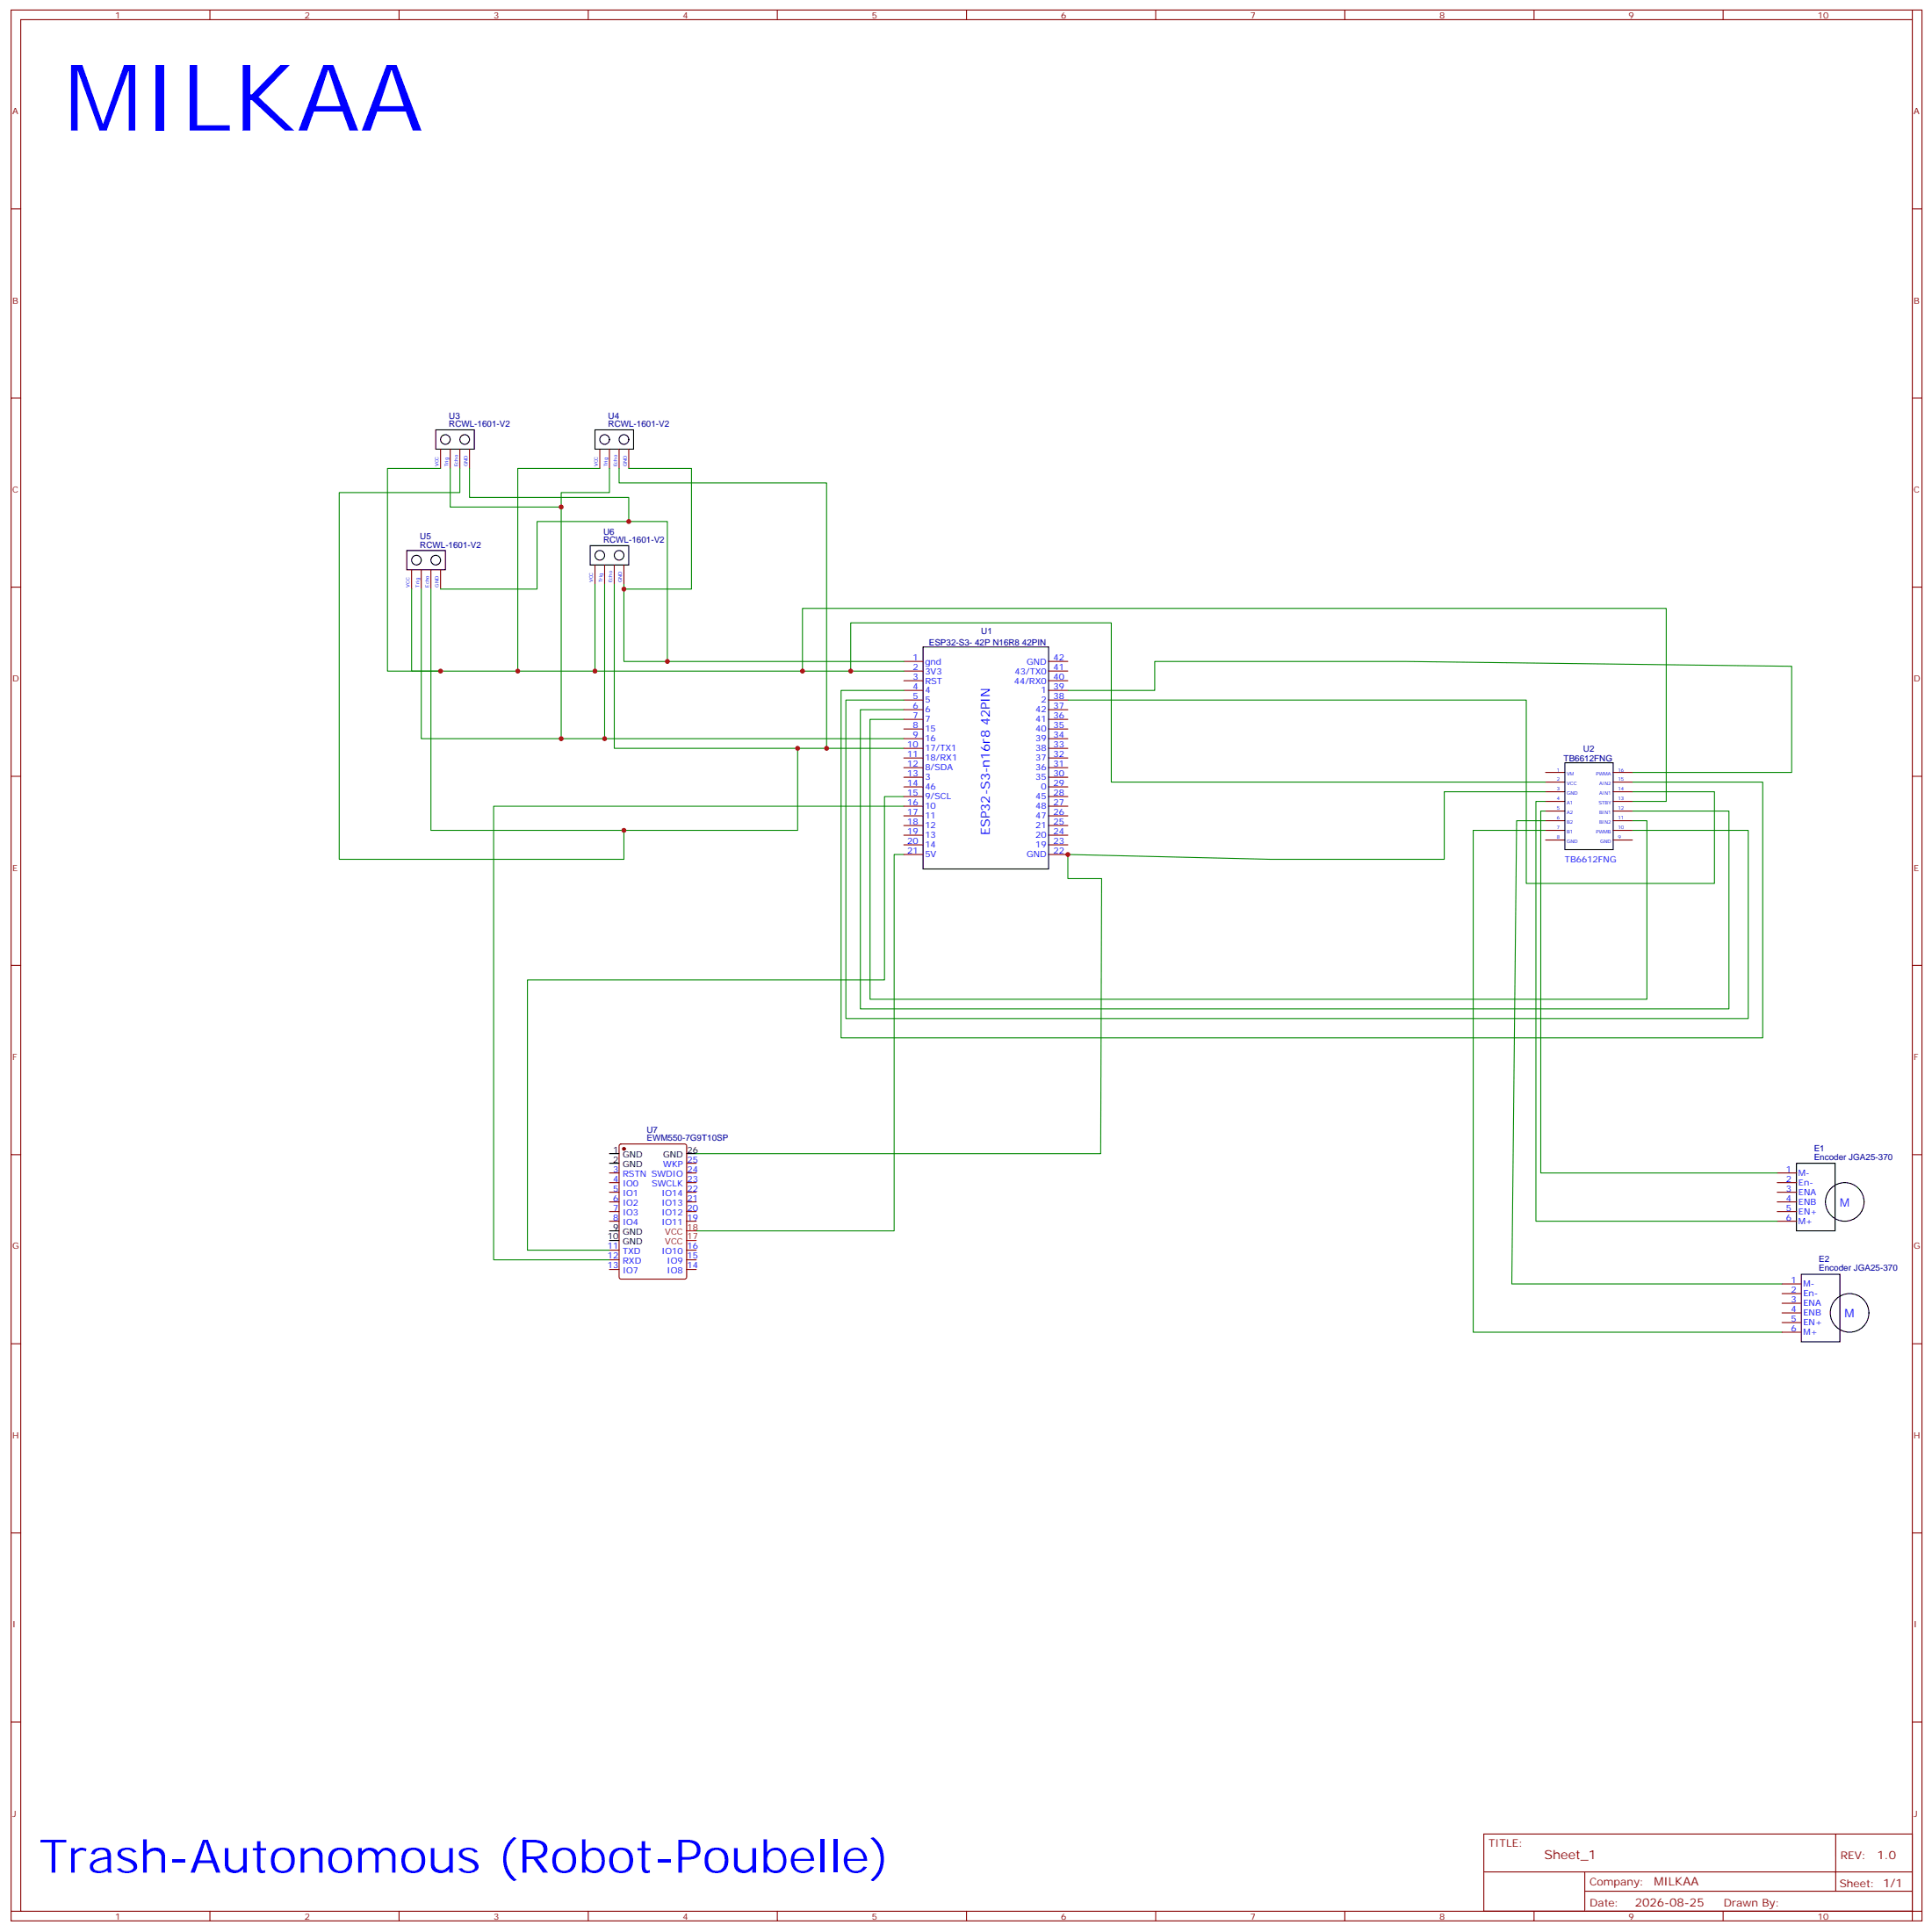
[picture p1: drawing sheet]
<svg xmlns="http://www.w3.org/2000/svg" width="706mm" height="706mm" viewBox="0 0 706 706" stroke-linecap="round" stroke-linejoin="round" font-family="sans-serif">
<g fill="none" stroke="#870000" stroke-width=".35">
<path d="M4.1 3.7h698.5v698.5h-698.5zM7.6 7.2h691.4v691.4h-691.4zM76.7 3.7v3.5M145.9 3.7v3.5M215 3.7v3.5M284.2 3.7v3.5M353.3 3.7v3.5M422.5 3.7v3.5M491.6 3.7v3.5M560.7 3.7v3.5M629.9 3.7v3.5M699 3.7v3.5"/>
<path d="M4.1 76.3h3.5M699 76.3h3.6M4.1 145.5h3.5M699 145.5h3.6M161 164.2v7M164.6 164.2v7M168.1 164.2v7M171.6 164.2v7M219.3 164.2v7M222.8 164.2v7M226.3 164.2v7M229.8 164.2v7"/>
<path d="M4.1 214.6h3.5M150.5 208.3v7M154 208.3v7M157.5 208.3v7M161 208.3v7M217.5 206.5v7.1M221 206.5v7.1M224.5 206.5v7.1M228.1 206.5v7.1M699 214.6h3.6M330.4 241.8h7M330.4 245.3h7"/>
<path d="M330.4 248.8h7M330.4 252.4h7M330.4 255.9h7M330.4 259.4h7M383.3 241.8h7M383.3 245.3h7M383.3 248.8h7M383.3 252.4h7M383.3 255.9h7M383.3 259.4h7M330.4 263h7M330.4 266.5h7"/>
<path d="M330.4 270h7M330.4 273.5h7M330.4 277.1h7M383.3 263h7M383.3 266.5h7M383.3 270h7M383.3 273.5h7M383.3 277.1h7M4.1 283.8h3.5M330.4 280.6h7M330.4 284.1h7M330.4 287.7h7"/>
<path d="M330.4 291.2h7M330.4 294.7h7M330.4 298.2h7M383.3 280.6h7M383.3 284.1h7M383.3 287.7h7M383.3 291.2h7M383.3 294.7h7M383.3 298.2h7M565 282.4h7M565 285.9h7M565 289.4h7"/>
<path d="M565 292.9h7M565 296.5h7M589.7 282.4h7M589.7 285.9h7M589.7 289.4h7M589.7 292.9h7M589.7 296.5h7M699 283.8h3.6M330.4 301.8h7M330.4 305.3h7M330.4 308.8h7M330.4 312.3h7"/>
<path d="M383.3 301.8h7M383.3 305.3h7M383.3 308.8h7M383.3 312.3h7M565 300h7M565 303.5h7M565 307.1h7M589.7 300h7M589.7 303.5h7M589.7 307.1h7M4.1 352.9h3.5M699 352.9h3.6"/>
<path d="M226.5 418.4l.5-.2h23.3l.6 .4 .1 48.3-.5 .6-23.5 .1-.6-.5-.1-48.2zM4.1 422.1h3.5M222.8 428.8h3.5M222.8 432.3h3.5M222.8 435.8h3.5M222.8 439.3h3.5M251 428.8h3.5M251 432.3h3.5M251 435.8h3.5M251 439.3h3.5M251 425.2h3.5M649.6 428.8h7.1"/>
<path d="M649.6 432.3h7.1M649.6 435.8h7.1M649.6 439.3h7.1M699 422.1h3.6M222.8 442.9h3.5M222.8 446.4h3.5M222.8 457h3.5M251 442.9h3.5M251 446.4h3.5M251 457h3.5M649.6 442.9h7.1M649.6 446.4h7.1"/>
<path d="M222.8 460.5h3.5M222.8 464h3.5M251 460.5h3.5M251 464h3.5M651.4 469.3h7.1M651.4 472.9h7.1M651.4 476.4h7.1M651.4 479.9h7.1M4.1 491.2h3.5M651.4 483.4h7.1M651.4 487h7.1M699 491.2h3.6"/>
<path d="M4.1 560.4h3.5M699 560.4h3.6M4.1 629.5h3.5M699 629.5h3.6M542.4 670.4h156.6v28.2h-156.6zM671 670.4v20.9M4.1 698.6h3.5M76.7 698.6v3.6M145.9 698.6v3.6M215 698.6v3.6M284.2 698.6v3.6M353.3 698.6v3.6"/>
<path d="M422.5 698.6v3.6M491.6 698.6v3.6M542.4 684.3h156.5M560.7 698.6v3.6M579.3 691.3h119.6M579.3 684.3v14.1M629.9 698.6v3.6M702.6 698.6h-3.6v3.6"/>
</g>
<g fill="none" stroke="#000" stroke-width=".35">
<path d="M159.3 157.1h14.1v7.1h-14.1zM217.5 157.1h14.1v7.1h-14.1zM215.7 199.5h14.1v7h-14.1zM148.7 201.2h14.1v7.1h-14.1zM337.4 236.5h45.9v81.1h-45.9zM572 278.8h17.7v31.8h-17.7zM222.8 421.7h3.5M222.8 425.2h3.5M251 421.7h3.5M656.7 425.2h14.1v24.7h-14.1zM222.8 449.9h3.5M222.8 453.5h3.5"/>
<path d="M658.5 465.8h14.1v24.7h-14.1z"/>
<circle cx="162.8" cy="160.7" r="1.76"/>
<circle cx="169.9" cy="160.7" r="1.76"/>
<circle cx="221" cy="160.7" r="1.76"/>
<circle cx="228.1" cy="160.7" r="1.76"/>
<circle cx="152.2" cy="204.8" r="1.76"/>
<circle cx="159.3" cy="204.8" r="1.76"/>
<circle cx="219.3" cy="203" r="1.76"/>
<circle cx="226.3" cy="203" r="1.76"/>
<circle cx="674.3" cy="439.3" r="7.1"/>
<circle cx="676.1" cy="479.9" r="7.1"/>
</g>
<g fill="none" stroke="#008700" stroke-width=".35">
<path d="M161 171.2h-19.4v74.1h19.4M164.6 171.2v14.1h40.5M168.1 171.2v8.9h-44.1v134h104.1v-10.6M171.6 171.2v10.6h58.2v8.8M219.3 171.2h-30v74.1M222.8 171.2v8.9h-17.7v89.9h15.9M226.3 171.2v5.3h75.9v97M229.8 171.2h23v44.1h-24.7M150.5 215.3v30h67M154 215.3v54.7h51.1M157.5 215.3v88.2h134.1v-30M161 215.3h35.3v-24.7h47.6v51.2"/>
<path d="M217.5 213.6v31.7h75.8M221 213.6v56.4h109.4M224.5 213.6v59.9h105.9M228.1 213.6v28.2h102.3M311 245.3h-17.7v-22.9h315.8v70.5h-12.4M330.4 252.4h-23v127h336.9v-93.5h-47.6M330.4 255.9h-21.2v116.4h329.9v-68.8h-42.4M330.4 259.4h-15.9v109.4h317.5v-72.3h-35.3M330.4 245.3h-19.4v-17.6h95.2v58.2h158.8M390.3 252.4h31.8v-10.6h91.7l141.1 1.8v38.8h-58.2M390.3 255.9h167.6v67h68.8v-33.5h-30M330.4 263h-12.4v102.3h284v-65.3h-5.3"/>
<path d="M330.4 291.2h-7.1v67h-130.5v98.8h30M330.4 294.7h-150v165.8h42.4M565 289.4h-37.1v24.7h-63.5l-74.1-1.8v8.9h12.4l-.4 100.5h-147.8M565 292.9h-3.6v153.5h88.2M565 296.5h-1.8v132.3h86.4M330.4 312.3h-3.6v137.6h-72.3M565 303.5h-26.5v183.5h112.9M565 300h-10.6l-1.8 169.3h98.8"/>
</g>
<circle cx="228.1" cy="419.9" r=".53" fill="#870000" stroke="#870000" stroke-width=".35"/>
<path d="M251 453.5h3.5M251 449.9h3.5" fill="none" stroke="#f00" stroke-width=".35"/>
<g fill="#c00">
<circle cx="311" cy="245.3" r=".88"/>
<circle cx="293.3" cy="245.3" r=".88"/>
<circle cx="217.5" cy="245.3" r=".88"/>
<circle cx="161" cy="245.3" r=".88"/>
<circle cx="228.1" cy="215.3" r=".88"/>
<circle cx="243.9" cy="241.8" r=".88"/>
<circle cx="229.8" cy="190.6" r=".88"/>
<circle cx="221" cy="270" r=".88"/>
<circle cx="189.3" cy="245.3" r=".88"/>
<circle cx="205.1" cy="185.3" r=".88"/>
<circle cx="205.1" cy="270" r=".88"/>
<circle cx="302.2" cy="273.5" r=".88"/>
<circle cx="291.6" cy="273.5" r=".88"/>
<circle cx="228.1" cy="303.5" r=".88"/>
<circle cx="390.3" cy="312.3" r=".88"/>
</g>
<text font-size="33.9" fill="#00f" x="23.5" y="47.8">MILKAA</text>
<text font-size="16.9" fill="#00f" x="14.3" y="684.5">Trash-Autonomous (Robot-Poubelle)</text>
<text font-size="4.6" fill="#00f" x="361.8" y="305.3" transform="rotate(-90 361.8 305.3)">ESP32-S3-n16r8 42PIN</text>
<text font-size="4.6" fill="#800" x="564.5" y="679.4">Sheet_1</text>
<g font-size="4.2" fill="#00f">
<text x="672.5" y="441">M</text>
<text x="674.3" y="481.6">M</text>
</g>
<g font-size="4.2" fill="#800">
<text x="686.2" y="679.7">1.0</text>
<text x="604.6" y="689.2">MILKAA</text>
<text x="597.6" y="697">2026-08-25</text>
</g>
<g font-size="3.9" fill="#800">
<text x="544.2" y="675">TITLE:</text>
<text x="672.8" y="679.7">REV:</text>
<text x="581.1" y="689.2">Company:</text>
<text x="672.4" y="689.8">Sheet: 1/1</text>
<text x="581.1" y="696.9">Date:</text>
<text x="630.1" y="697">Drawn By:</text>
</g>
<g font-size="3.2" fill="#800">
<text x="42.2" y="6.7">1</text>
<text x="111.3" y="6.7">2</text>
<text x="180.4" y="6.7">3</text>
<text x="249.6" y="6.7">4</text>
<text x="318.7" y="6.7">5</text>
<text x="387.9" y="6.7">6</text>
<text x="457" y="6.7">7</text>
<text x="526.2" y="6.7">8</text>
<text x="595.3" y="6.7">9</text>
<text x="664.5" y="6.7">10</text>
<text x="4.6" y="41.8">A</text>
<text x="699.6" y="41.8">A</text>
<text x="4.6" y="110.9">B</text>
<text x="699.6" y="110.9">B</text>
<text x="4.6" y="180.1">C</text>
<text x="699.6" y="180.1">C</text>
<text x="4.6" y="249.2">D</text>
<text x="699.6" y="249.2">D</text>
<text x="4.6" y="318.3">E</text>
<text x="699.6" y="318.3">E</text>
<text x="4.6" y="387.5">F</text>
<text x="699.6" y="387.5">F</text>
<text x="4.6" y="456.6">G</text>
<text x="699.6" y="456.6">G</text>
<text x="4.6" y="525.8">H</text>
<text x="699.6" y="525.8">H</text>
<text x="4.6" y="594.9">I</text>
<text x="699.6" y="594.9">I</text>
<text x="4.6" y="664.1">J</text>
<text x="699.6" y="664.1">J</text>
<text x="42.2" y="701.6">1</text>
<text x="111.3" y="701.6">2</text>
<text x="180.4" y="701.6">3</text>
<text x="249.6" y="701.6">4</text>
<text x="318.7" y="701.6">5</text>
<text x="387.9" y="701.6">6</text>
<text x="457" y="701.6">7</text>
<text x="526.2" y="701.6">8</text>
<text x="595.3" y="701.6">9</text>
<text x="664.5" y="701.6">10</text>
</g>
<g font-size="3.2" fill="#000080">
<text x="164.1" y="153.1">U3</text>
<text x="222.3" y="153.1">U4</text>
<text x="164.1" y="156.1">RCWL-1601-V2</text>
<text x="222.3" y="156.1">RCWL-1601-V2</text>
<text x="153.5" y="197.2">U5</text>
<text x="220.5" y="195.4">U6</text>
<text x="153.5" y="200.2">RCWL-1601-V2</text>
<text x="220.5" y="198.4">RCWL-1601-V2</text>
<text x="358.7" y="231.9">U1</text>
<text x="339.6" y="235.9">ESP32-S3- 42P N16R8 42PIN</text>
<text x="578.7" y="274.7">U2</text>
<text x="571.6" y="278.2">TB6612FNG</text>
<text x="236.4" y="417.1">EWM550-7G9T10SP</text>
<text x="236.4" y="414.1">U7</text>
<text x="663.1" y="424">Encoder JGA25-370</text>
<text x="663.1" y="420.7">E1</text>
<text x="664.9" y="461.3">E2</text>
<text x="664.9" y="464.5">Encoder JGA25-370</text>
</g>
<g font-size="3.2" fill="#00f">
<text x="333.7" y="241.4">1</text>
<text x="333.7" y="245">2</text>
<text x="338.1" y="242.9">gnd</text>
<text x="375.3" y="242.9">GND</text>
<text x="385.1" y="245">41</text>
<text x="385.1" y="241.4">42</text>
<text x="333.7" y="248.5">3</text>
<text x="338.1" y="246.4">3V3</text>
<text x="338.1" y="249.9">RST</text>
<text x="370.7" y="249.9">44/RX0</text>
<text x="371" y="246.4">43/TX0</text>
<text x="385.1" y="248.5">40</text>
<text x="333.7" y="252">4</text>
<text x="333.7" y="255.6">5</text>
<text x="338.1" y="253.4">4</text>
<text x="338.1" y="257">5</text>
<text x="380.6" y="257">2</text>
<text x="380.6" y="253.4">1</text>
<text x="385.1" y="255.6">38</text>
<text x="385.1" y="252">39</text>
<text x="333.7" y="259.1">6</text>
<text x="333.7" y="262.6">7</text>
<text x="338.1" y="260.5">6</text>
<text x="378.6" y="260.5">42</text>
<text x="385.1" y="262.6">36</text>
<text x="385.1" y="259.1">37</text>
<text x="333.7" y="266.1">8</text>
<text x="333.7" y="269.7">9</text>
<text x="338.1" y="264">7</text>
<text x="338.1" y="267.5">15</text>
<text x="378.6" y="267.5">40</text>
<text x="378.6" y="264">41</text>
<text x="385.1" y="269.7">34</text>
<text x="385.1" y="266.1">35</text>
<text x="331.6" y="273.2">10</text>
<text x="338.1" y="271.1">16</text>
<text x="338.1" y="274.6">17/TX1</text>
<text x="378.6" y="274.6">38</text>
<text x="378.6" y="271.1">39</text>
<text x="385.1" y="273.2">33</text>
<text x="331.6" y="276.7">11</text>
<text x="331.6" y="280.2">12</text>
<text x="338.1" y="278.1">18/RX1</text>
<text x="338.1" y="281.7">8/SDA</text>
<text x="378.6" y="281.7">36</text>
<text x="378.6" y="278.1">37</text>
<text x="385.1" y="280.2">31</text>
<text x="385.1" y="276.7">32</text>
<text x="331.6" y="283.8">13</text>
<text x="331.6" y="287.3">14</text>
<text x="338.1" y="285.2">3</text>
<text x="378.6" y="285.2">35</text>
<text x="385.1" y="287.3">29</text>
<text x="385.1" y="283.8">30</text>
<text x="331.6" y="290.8">15</text>
<text x="338.1" y="288.7">46</text>
<text x="338.1" y="292.2">9/SCL</text>
<text x="378.6" y="292.2">45</text>
<text x="380.6" y="288.7">0</text>
<text x="385.1" y="290.8">28</text>
<text x="331.6" y="294.4">16</text>
<text x="331.6" y="297.9">17</text>
<text x="338.1" y="295.8">10</text>
<text x="338.1" y="299.3">11</text>
<text x="378.6" y="299.3">47</text>
<text x="378.6" y="295.8">48</text>
<text x="385.1" y="297.9">26</text>
<text x="385.1" y="294.4">27</text>
<text x="331.6" y="301.4">18</text>
<text x="331.6" y="304.9">19</text>
<text x="338.1" y="302.8">12</text>
<text x="378.6" y="302.8">21</text>
<text x="385.1" y="304.9">24</text>
<text x="385.1" y="301.4">25</text>
<text x="331.6" y="308.5">20</text>
<text x="331.6" y="312">21</text>
<text x="338.1" y="306.4">13</text>
<text x="338.1" y="309.9">14</text>
<text x="378.6" y="309.9">19</text>
<text x="378.6" y="306.4">20</text>
<text x="385.1" y="312">22</text>
<text x="385.1" y="308.5">23</text>
<text x="338.1" y="313.4">5V</text>
<text x="375.3" y="313.4">GND</text>
<text x="572" y="315.1">TB6612FNG</text>
<text x="251.2" y="424.9">25</text>
<text x="224.1" y="428.4">3</text>
<text x="224.1" y="431.9">4</text>
<text x="227.6" y="430.2">RSTN SWDIO</text>
<text x="242.4" y="426.6">WKP</text>
<text x="251.2" y="431.9">23</text>
<text x="251.2" y="428.4">24</text>
<text x="652.9" y="428.4">1</text>
<text x="652.9" y="431.9">2</text>
<text x="657.4" y="429.8">M-</text>
<text x="224.1" y="435.5">5</text>
<text x="227.6" y="433.7">IO0</text>
<text x="227.6" y="437.2">IO1</text>
<text x="238.2" y="433.7">SWCLK</text>
<text x="241.8" y="437.2">IO14</text>
<text x="251.2" y="435.5">22</text>
<text x="652.9" y="435.5">3</text>
<text x="657.4" y="433.4">En-</text>
<text x="657.4" y="436.9">ENA</text>
<text x="224.1" y="439">6</text>
<text x="224.1" y="442.5">7</text>
<text x="227.6" y="440.8">IO2</text>
<text x="241.8" y="440.8">IO13</text>
<text x="251.2" y="442.5">20</text>
<text x="251.2" y="439">21</text>
<text x="652.9" y="439">4</text>
<text x="652.9" y="442.5">5</text>
<text x="657.4" y="440.4">ENB</text>
<text x="657.4" y="443.9">EN+</text>
<text x="224.1" y="446.1">8</text>
<text x="227.6" y="444.3">IO3</text>
<text x="227.6" y="447.8">IO4</text>
<text x="241.8" y="447.8">IO11</text>
<text x="241.8" y="444.3">IO12</text>
<text x="251.2" y="446.1">19</text>
<text x="652.9" y="446.1">6</text>
<text x="657.4" y="447.5">M+</text>
<text x="222.1" y="456.6">11</text>
<text x="222.1" y="460.2">12</text>
<text x="227.6" y="458.4">TXD</text>
<text x="227.6" y="461.9">RXD</text>
<text x="241.8" y="458.4">IO10</text>
<text x="243.8" y="461.9">IO9</text>
<text x="251.2" y="460.2">15</text>
<text x="251.2" y="456.6">16</text>
<text x="222.1" y="463.7">13</text>
<text x="227.6" y="465.5">IO7</text>
<text x="243.8" y="465.5">IO8</text>
<text x="251.2" y="463.7">14</text>
<text x="654.7" y="469">1</text>
<text x="654.7" y="472.5">2</text>
<text x="659.2" y="470.4">M-</text>
<text x="659.2" y="473.9">En-</text>
<text x="654.7" y="476">3</text>
<text x="654.7" y="479.6">4</text>
<text x="659.2" y="477.4">ENA</text>
<text x="654.7" y="483.1">5</text>
<text x="659.2" y="481">ENB</text>
<text x="659.2" y="484.5">EN+</text>
<text x="654.7" y="486.6">6</text>
<text x="659.2" y="488">M+</text>
</g>
<g font-size="3.2">
<text x="224.1" y="421.4">1</text>
<text x="224.1" y="424.9">2</text>
<text x="227.6" y="423.1">GND</text>
<text x="242.4" y="423.1">GND</text>
<text x="251.2" y="421.4">26</text>
<text x="227.6" y="426.6">GND</text>
<text x="224.1" y="449.6">9</text>
<text x="222.1" y="453.1">10</text>
<text x="227.6" y="451.3">GND</text>
<text x="227.6" y="454.9">GND</text>
</g>
<g font-size="3.2" fill="#f00">
<text x="251.2" y="449.6">18</text>
<text x="243.1" y="454.9">VCC</text>
<text x="243.1" y="451.3">VCC</text>
<text x="251.2" y="453.1">17</text>
</g>
<g font-size="1.8" fill="#00f">
<text x="160.3" y="170.5" transform="rotate(-90 160.3 170.5)">VCC</text>
<text x="163.9" y="170.5" transform="rotate(-90 163.9 170.5)">Trig</text>
<text x="167.4" y="170.5" transform="rotate(-90 167.4 170.5)">Echo</text>
<text x="170.9" y="170.5" transform="rotate(-90 170.9 170.5)">GND</text>
<text x="218.5" y="170.5" transform="rotate(-90 218.5 170.5)">VCC</text>
<text x="222.1" y="170.5" transform="rotate(-90 222.1 170.5)">Trig</text>
<text x="225.6" y="170.5" transform="rotate(-90 225.6 170.5)">Echo</text>
<text x="229.1" y="170.5" transform="rotate(-90 229.1 170.5)">GND</text>
<text x="149.8" y="214.6" transform="rotate(-90 149.8 214.6)">VCC</text>
<text x="153.3" y="214.6" transform="rotate(-90 153.3 214.6)">Trig</text>
<text x="156.8" y="214.6" transform="rotate(-90 156.8 214.6)">Echo</text>
<text x="160.3" y="214.6" transform="rotate(-90 160.3 214.6)">GND</text>
<text x="216.8" y="212.9" transform="rotate(-90 216.8 212.9)">VCC</text>
<text x="220.3" y="212.9" transform="rotate(-90 220.3 212.9)">Trig</text>
<text x="223.8" y="212.9" transform="rotate(-90 223.8 212.9)">Echo</text>
<text x="227.4" y="212.9" transform="rotate(-90 227.4 212.9)">GND</text>
<text x="569.1" y="282">1</text>
<text x="569.1" y="285.5">2</text>
<text x="572.7" y="283.4">VM</text>
<text x="572.7" y="286.9">VCC</text>
<text x="583.5" y="283.4">PWMA</text>
<text x="584.6" y="286.9">AIN2</text>
<text x="591.4" y="285.5">15</text>
<text x="591.4" y="282">16</text>
<text x="569.1" y="289.1">3</text>
<text x="569.1" y="292.6">4</text>
<text x="572.7" y="290.5">GND</text>
<text x="584.6" y="290.5">AIN1</text>
<text x="591.4" y="292.6">13</text>
<text x="591.4" y="289.1">14</text>
<text x="569.1" y="296.1">5</text>
<text x="569.1" y="299.6">6</text>
<text x="572.7" y="294">A1</text>
<text x="572.7" y="297.5">A2</text>
<text x="584.4" y="294">STBY</text>
<text x="584.6" y="297.5">BIN1</text>
<text x="591.4" y="299.6">11</text>
<text x="591.4" y="296.1">12</text>
<text x="569.1" y="303.2">7</text>
<text x="572.7" y="301.1">B2</text>
<text x="572.7" y="304.6">B1</text>
<text x="583.5" y="304.6">PWMB</text>
<text x="584.6" y="301.1">BIN2</text>
<text x="591.4" y="303.2">10</text>
<text x="569.1" y="306.7">8</text>
<text x="572.7" y="308.1">GND</text>
<text x="584.9" y="308.1">GND</text>
<text x="591.4" y="306.7">9</text>
</g>
</svg>
